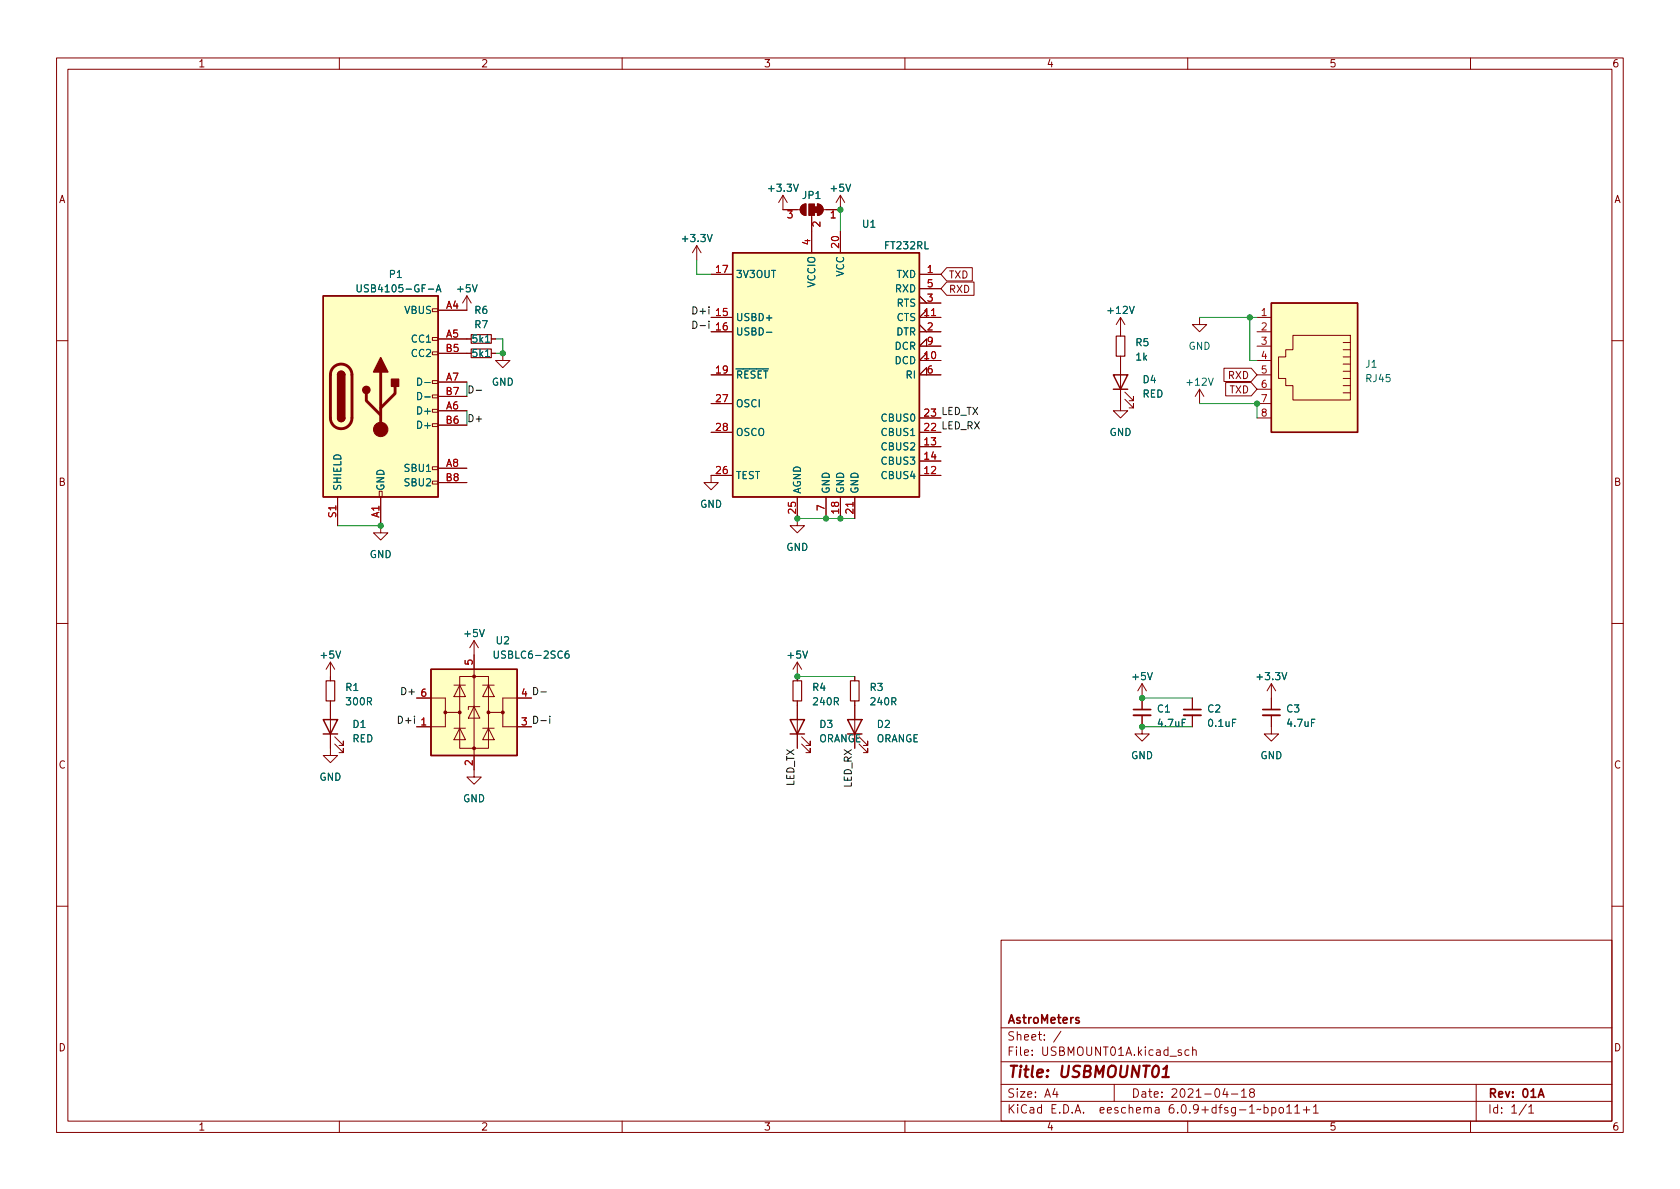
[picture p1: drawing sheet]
<svg xmlns="http://www.w3.org/2000/svg" width="297mm" height="210mm" viewBox="0 0 297 210" stroke-linecap="round" stroke-linejoin="round" font-family="sans-serif">
<g fill="none" stroke="#840000" stroke-width=".18">
<path d="M10 10.2h277v190.1h-277zM12 12.2h273v186.1h-273zM60 10.2v2M110 10.2v2M160 10.2v2M210 10.2v2M260 10.2v2M138.4 34.5v2.6h3.1M138.4 34.5l-.7 1.3M138.4 34.5l.8 1.3M141.8 36.4l.7-.3v2a1.02 1.02 0 0 1-.9-.6 1.02 1.02 0 0 1 .2-1.1zM143.5 38.1v6.6"/>
<path d="M144.5 36.1a1.02 1.02 0 0 1 1 1 1.02 1.02 0 0 1-1 1zM148.6 34.5v2.6h-3.1M148.6 34.5l-.8 1.3M148.6 34.5l.8 1.3M76.5 59.7h1v.5h-1zM76.5 54.6h1v.5h-1zM77.5 59.9h5.8M82.5 52.3l-.7 1.3M82.5 52.3v2.6h-5M82.5 52.3l.8 1.3M86.9 59.9h.7M123.2 43.4l-.8 1.3"/>
<path d="M123.2 43.4v2.6M123.2 43.4l.8 1.3M125.7 48.5h3.8M125.7 56.1h3.8M125.7 58.7h3.8M148.6 40.9v3.8M162.6 48.5h3.8M162.6 58.7h3.8M162.6 57.4l1.2 1.3M162.6 53.6h3.8M162.6 52.3l1.2 1.3M162.6 51h3.8"/>
<path d="M163.8 56.1v-1.2l-1.2 1.2h3.8M167.4 49.9h4.8v2.3h-4.8l-1-1.2zM167.4 47.3h4.5v2.4h-4.5l-1-1.2zM198.1 56.1v3.3M198.1 56.1l-.7 1.3M198.1 56.1l.8 1.3M212.1 56.1v1.3h1.3l-1.3 1.3-1.3-1.3h1.3M222.2 56.1h2.6M222.2 58.7h2.6M228.6 59.3h10.2v11.4h-10.2v-2.5h-1.3v-1.3h-1.2v-3.8h1.2v-1.3h1.3zM10 60.2h2M76.5 74.9h1v.5h-1z"/>
<path d="M76.5 72.4h1v.5h-1zM76.5 69.8h1v.6h-1zM76.5 67.3h1v.5h-1zM76.5 62.2h1v.5h-1zM77.5 62.5h5.8M77.5 72.6h5M77.5 67.6h5M77.5 75.2h5M77.5 70.1h5M86.9 62.5h.7M88.9 62.5v1.2h1.3l-1.3 1.3-1.3-1.3h1.3M125.7 66.3h3.8"/>
<path d="M125.7 76.4h3.8M125.7 71.4h3.8M162.6 79h3.8M162.6 76.4h3.8M162.6 73.9h3.8M163.8 63.7v-1.2l-1.2 1.2h3.8M163.8 66.3v-1.3l-1.2 1.3h3.8M163.8 61.2v-1.3l-1.2 1.3h3.8M198.1 63v9.6h1.3l-1.3 1.3-1.3-1.3h1.3M198.9 70.6l1.5 1.5v-.7v.7h-.8M198.9 69.3l1.5 1.6v-.8v.8h-.8M212.1 68.8l-.8 1.3"/>
<path d="M212.1 68.8v2.6M212.1 68.8l.8 1.3M216.4 65.1h4.8l1 1.2-1 1.2h-4.8zM216.7 67.7h4.5l1 1.1-1 1.2h-4.5zM222.2 63.7h2.6M222.2 66.3h2.6M222.2 73.9h2.6M222.2 71.4h2.6M222.2 61.2h2.6M222.2 68.8h2.6M237.5 60.6h1.3M237.5 61.8h1.3"/>
<path d="M237.5 63.1h1.3M237.5 64.4h1.3M237.5 65.7h1.3M237.5 66.9h1.3M237.5 68.2h1.3M237.5 69.5h1.3M285 60.2h2M59.7 87.9v5.1M67.1 86.9h.5v1h-.5zM67.3 87.9v6.3h1.3l-1.3 1.3-1.3-1.3h1.3M76.5 85.1h1v.5h-1zM76.5 82.5h1v.6h-1z"/>
<path d="M77.5 82.8h5M77.5 85.3h5M129.5 84.1h-3.8v1.2h1.3l-1.3 1.3-1.2-1.3h1.2M141 87.9v5.1h1.2l-1.2 1.2-1.3-1.2h1.3M146 87.9v3.8M148.6 87.9v3.8M151.1 87.9v3.8M162.6 84.1h3.8M162.6 81.5h3.8M10 110.2h2M58.4 117.1v3.3M58.4 117.1l-.7 1.3"/>
<path d="M58.4 117.1l.8 1.3M81.3 119.6h5.1v12.7h-5.1zM83.8 113.3v24.1h1.3l-1.3 1.3-1.3-1.3h1.3M83.8 113.3l-.7 1.2M83.8 113.3l.8 1.2M141 117.1v3.3M141 117.1l-.8 1.3M141 117.1l.7 1.3M151.1 119.6v.8M285 110.2h2M58.4 123.9v9.7h1.3l-1.3 1.3-1.3-1.3h1.3M59.2 131.6l1.5 1.5v-.8v.8h-.8"/>
<path d="M59.2 130.3l1.5 1.5v-.7v.7h-.8M73.7 123.4h5v2.6h2.6M78.7 126v2.5h-5M80.3 128.8h2M80.3 121.2h2M81.3 128.8l1 2h-2zM81.3 121.2l1 2h-2zM83.8 125l1 2h-2zM84.8 125h-2v.5M85.3 128.8h2.1M85.3 121.2h2.1M86.4 128.8l1 2h-2.1z"/>
<path d="M86.4 121.2l1 2h-2.1zM88.9 126v2.5h5.1M94 123.4h-5.1v2.6h-2.5M141 123.9v8.4M141.7 131.6l1.6 1.5v-.8v.8h-.8M141.7 130.3l1.6 1.5v-.7v.7h-.8M151.1 123.9v8.4M151.9 131.6l1.5 1.5v-.8v.8h-.7M151.9 130.3l1.5 1.5v-.7v.7h-.7M201.9 126.5v3.3h1.3l-1.3 1.3-1.2-1.3h1.2M201.9 120.9v4.6M201.9 120.9l-.7 1.3"/>
<path d="M201.9 120.9l.8 1.3M210.8 123.4v2.1M210.8 126.5v2M224.8 126.5v3.3h1.3l-1.3 1.3-1.3-1.3h1.3M224.8 120.9v4.6M224.8 120.9l-.8 1.3M224.8 120.9l.8 1.3M10 160.2h2M177 166.3h108v32h-108zM285 160.2h2M60 198.3v2M110 198.3v2"/>
<path d="M160 198.3v2M177 194.8h108M177 191.8h108M177 187.8h108M177 181.8h108M186.5 192.5l-.4 1h1M186.9 193v1M187.6 182.4l-1.3 1.9M197 191.8v3M208.9 185.7l-.4-.1-.2 .2 .1 .3 .5 .1v.4h-.6M210 198.3v2M210.2 185.7l-.4-.1-.3 .3v.4l.1 .3h.6"/>
<path d="M210.9 185.8l.2-.2 .3 .1 .1 .9M210.9 185.1v1.5M216.6 192.5l-.4 1h.9M216.9 193v1M217.7 193.5h1.2M219.5 193l.4-.5v1.5M219.5 194h.9M221.2 193.2l-.3-.3 .1-.2 .2-.2 .4 .1 .2 .2-.1 .2-.6 .2-.2 .3 .1 .4 .2 .1h.4l.2-.3-.1-.4-.2-.1M223.5 195.9l.4-.1 .3 .3v.4l-.1 .3h-.6M223.5 195.3v1.5M224.9 195.9l.4-.1 .3 .3v.4l-.2 .3h-.5M224.9 195.8v1.5"/>
<path d="M226.3 195.9l.3-.1 .3 .3v.4l-.3 .3h-.3l-.2-.3v-.4zM227.5 195.8l.4-.5v1.5M227.5 196.8h.9M228.9 195.8l.5-.5v1.5M228.9 196.8h.9M230.4 196.3h1.2M231 195.7v1.1M232.2 195.8l.4-.5v1.5M232.2 196.8h.9M260 198.3v2M261 191.8v6.5M269.9 195.3l-1.3 1.9"/>
<path d="M270.3 195.8l.4-.5v1.5M270.3 196.8h.9"/>
</g>
<path d="M200.4 125.5h3.1M209.3 125.5h3M223.3 125.5h3M272 194l.5-1.5 .5 1.5M272.1 193.6h.7" fill="none" stroke="#840000" stroke-width=".3"/>
<path d="M205.5 190.5h1.2M205.7 189l.6-.5-.2 2" fill="none" stroke="#840000" stroke-width=".4"/>
<path d="M83.3 59.2h3.6v1.5h-3.6zM197.4 59.4h1.5v3.6h-1.5zM83.3 61.7h3.6v1.5h-3.6zM57.7 120.4h1.5v3.5h-1.5zM140.2 120.4h1.5v3.5h-1.5zM150.4 120.4h1.5v3.5h-1.5z" fill="none" stroke="#840000" stroke-width=".2"/>
<g fill="#ffffc2" stroke="#ffffc2" stroke-width=".18">
<path d="M129.5 44.7h33.1v43.2h-33.1z"/>
<path d="M76.2 118.4h15.2v15.2h-15.2z"/>
<path d="M57.1 52.3h20.4v35.6h-20.4z"/>
<path d="M224.8 53.6h15.2v22.8h-15.2z"/>
</g>
<g fill="none" stroke="#840000" stroke-width=".25">
<path d="M57.1 52.3h20.4v35.6h-20.4zM129.5 44.7h33.1v43.2h-33.1zM224.8 53.6h15.2v22.8h-15.2zM59.7 73.9a.64 .64 0 0 0 .6 .6 .64 .64 0 0 0 .7-.6M59.7 66.3a.64 .64 0 0 1 .6-.6 .64 .64 0 0 1 .7 .6M196.8 66.3h2.6l-1.3 2.5zM196.8 68.8h2.6M76.2 118.4h15.2v15.2h-15.2zM57.1 127.2h2.6l-1.3 2.6zM57.1 129.8h2.6M139.7 127.2h2.5l-1.2 2.6zM139.7 129.8h2.5"/>
<path d="M149.9 127.2h2.5l-1.3 2.6z"/>
</g>
<path d="M63.1 50.4v1l.3 .2h.2l.3-.2v-1M77.1 51.6l.4-1.2 .5 1.2M77.2 51.3h.6M135.5 58.8h1M73.8 66.9a.64 .64 0 0 1 .8 .6 .64 .64 0 0 1-.8 .6zM73.8 69.4a.64 .64 0 0 1 .8 .6 .64 .64 0 0 1-.8 .7zM87.4 115.1v1.1l.2 .2h.3l.2-.2v-1.1M100.5 115.1l-.4 .1a.86 .86 0 0 0 0 1.2l.5-.1v-.5l-.2-.2-.4 .1-.1 .1" fill="none" stroke="#006464" stroke-width=".18"/>
<g fill="#840000" stroke="#840000" stroke-width=".18">
<path d="M144 36.6h.5v1h-.5z"/>
<path d="M144.5 36.1a1.02 1.02 0 0 1 1 1 1.02 1.02 0 0 1-1 1z"/>
<path d="M143 36.1h1v2h-1z"/>
<path d="M141.8 36.4l.7-.3v2a1.02 1.02 0 0 1-.9-.6 1.02 1.02 0 0 1 .2-1.1z"/>
<circle cx="78.7" cy="126" r=".25"/>
<circle cx="81.3" cy="126" r=".25"/>
<circle cx="83.8" cy="132.3" r=".25"/>
<circle cx="83.8" cy="119.6" r=".25"/>
<circle cx="86.4" cy="126" r=".25"/>
<circle cx="88.9" cy="126" r=".25"/>
<circle cx="67.3" cy="75.9" r="1.27"/>
</g>
<path d="M200.4 126.5h3.1M209.3 126.5h3M223.3 126.5h3" fill="none" stroke="#840000" stroke-width=".33"/>
<path d="M59 64.9a1.91 1.91 0 0 1 2.1-.4 1.91 1.91 0 0 1 1.1 1.8v7.6a1.91 1.91 0 0 1-1.9 1.9 1.91 1.91 0 0 1-1.9-1.9v-7.8l.2-.6zM64.8 69.6v1.3l2.5 2.5M67.3 65.8v10.1M69.8 68.3v1.3l-2.5 2.5" fill="none" stroke="#840000" stroke-width=".51"/>
<g fill="#840000" stroke="#840000" stroke-width=".25">
<path d="M59.7 73.9h1.3a.64 .64 0 0 1-.7 .6 .64 .64 0 0 1-.6-.6z"/>
<path d="M59.7 66.3h1.3v7.6h-1.3z"/>
<path d="M59.9 65.8a.64 .64 0 0 1 .7-.1 .64 .64 0 0 1 .4 .6h-1.3z"/>
<path d="M67.3 63.2l1.3 2.6h-2.6z"/>
<path d="M69.2 67.1h1.3v1.2h-1.3z"/>
<circle cx="64.8" cy="69" r=".63"/>
</g>
<path d="M122.5 56.8a.64 .64 0 0 1 .7 .6 .64 .64 0 0 1-.7 .7zM82.9 68.2a.64 .64 0 0 1 .8 .7 .64 .64 0 0 1-.8 .6zM84.2 69h1M94.4 121.6a.64 .64 0 0 1 .7 .6 .64 .64 0 0 1-.7 .6zM94.4 126.6a.64 .64 0 0 1 .7 .7 .64 .64 0 0 1-.7 .6zM95.6 122.4h1M95.6 127.4h1M97.2 126.6v.2M97.2 127.1v.8" fill="none" stroke="#0f0f0f" stroke-width=".18"/>
<g fill="none" stroke="#009600" stroke-width=".18">
<path d="M148.6 37.1v3.8M87.6 59.9h1.3v2.6h-1.3M123.2 46v2.5h2.5M212.1 56.1h10.1M221 56.1v7.6h1.2M82.5 67.6v2.5M82.5 72.6v2.6M212.1 71.4h10.1v2.5M59.7 93h7.6M141 91.7h10.1M141 119.6h10.1M201.9 123.4h8.9"/>
<path d="M201.9 128.5h8.9"/>
</g>
<g fill="#009600" stroke="#009600" stroke-width=".18">
<circle cx="201.9" cy="123.4" r=".46"/>
<circle cx="201.9" cy="128.5" r=".46"/>
<circle cx="221" cy="56.1" r=".46"/>
<circle cx="222.2" cy="71.4" r=".46"/>
<circle cx="148.6" cy="91.7" r=".46"/>
<circle cx="146" cy="91.7" r=".46"/>
<circle cx="148.6" cy="37.1" r=".46"/>
<circle cx="88.9" cy="62.5" r=".46"/>
<circle cx="141" cy="119.6" r=".46"/>
<circle cx="141" cy="91.7" r=".46"/>
<circle cx="67.3" cy="93" r=".46"/>
</g>
<text font-size="2.8" fill="#840000" x="178" y="190.6">Title: USBMOUNT01</text>
<g font-size="2.1" fill="#840000">
<text x="178" y="184">Sheet: /</text>
<text x="178" y="181">AstroMeters</text>
<text x="178" y="186.7">File: USBMOUNT01A.kicad_sch</text>
<text x="178" y="196.9">KiCad E.D.A. eeschema 6.0.9+dfsg-1~bpo11+1</text>
<text x="178" y="194.1">Size: A4</text>
<text x="200" y="194.1">Date: 2021-04-18</text>
<text x="263" y="194.1">Rev: 01A</text>
<text x="263" y="196.9">Id: 1/1</text>
</g>
<g font-size="1.8" fill="#840000">
<text x="35" y="11.9">1</text>
<text x="85" y="11.9">2</text>
<text x="135" y="11.9">3</text>
<text x="185" y="11.9">4</text>
<text x="235" y="11.9">5</text>
<text x="285" y="11.9">6</text>
<text x="10.3" y="35.9">A</text>
<text x="285.3" y="35.9">A</text>
<text x="167.7" y="51.8">RXD</text>
<text x="167.7" y="49.2">TXD</text>
<text x="217.2" y="67">RXD</text>
<text x="217.4" y="69.6">TXD</text>
<text x="10.3" y="85.9">B</text>
<text x="285.3" y="85.9">B</text>
<text x="10.3" y="135.9">C</text>
<text x="285.3" y="135.9">C</text>
<text x="10.3" y="185.9">D</text>
<text x="285.3" y="185.9">D</text>
<text x="35" y="199.9">1</text>
<text x="85" y="199.9">2</text>
<text x="135" y="199.9">3</text>
<text x="185" y="199.9">4</text>
<text x="235" y="199.9">5</text>
<text x="285" y="199.9">6</text>
</g>
<g font-size="1.8" fill="#006464">
<text x="136.1" y="33.9">+3.3V</text>
<text x="141.9" y="35.2">JP1</text>
<text x="147" y="33.9">+5V</text>
<text x="152.5" y="40.3">U1</text>
<text x="120.9" y="42.8">+3.3V</text>
<text x="156.5" y="44.1">FT232RL</text>
<text x="63.9" y="51.7">USB4105-GF-A</text>
<text x="68.9" y="49.1">P1</text>
<text x="81" y="51.7">+5V</text>
<text x="130" y="49.1">3V3OUT</text>
<text x="144.1" y="50.8" transform="rotate(-90 144.1 50.8)">VCCIO</text>
<text x="149.2" y="48.9" transform="rotate(-90 149.2 48.9)">VCC</text>
<text x="158.3" y="51.7">RXD</text>
<text x="158.5" y="49.1">TXD</text>
<text x="71.5" y="55.5">VBUS</text>
<text x="84" y="58">R7</text>
<text x="84" y="55.5">R6</text>
<text x="130" y="56.8">USBD+</text>
<text x="130" y="59.3">USBD-</text>
<text x="158.4" y="59.3">DTR</text>
<text x="158.5" y="56.8">CTS</text>
<text x="158.5" y="54.2">RTS</text>
<text x="196" y="55.5">+12V</text>
<text x="72.9" y="60.6">CC1</text>
<text x="72.9" y="63.1">CC2</text>
<text x="83.6" y="63.1">5k1</text>
<text x="83.6" y="60.6">5k1</text>
<text x="158.2" y="64.4">DCD</text>
<text x="158.2" y="61.8">DCR</text>
<text x="200.8" y="61.2">R5</text>
<text x="200.9" y="63.7">1k</text>
<text x="210.1" y="61.8">GND</text>
<text x="241.5" y="65">J1</text>
<text x="74.6" y="68.2">D-</text>
<text x="74.6" y="70.7">D-</text>
<text x="86.9" y="68.2">GND</text>
<text x="130" y="66.9">~{RESET}</text>
<text x="160.3" y="66.9">RI</text>
<text x="202" y="70.3">RED</text>
<text x="202.1" y="67.7">D4</text>
<text x="210" y="68.2">+12V</text>
<text x="241.6" y="67.6">RJ45</text>
<text x="74.1" y="73.3">D+</text>
<text x="74.1" y="75.8">D+</text>
<text x="130" y="72">OSCI</text>
<text x="130" y="77.1">OSCO</text>
<text x="156.1" y="77.1">CBUS1</text>
<text x="156.1" y="74.5">CBUS0</text>
<text x="196.2" y="77.1">GND</text>
<text x="71.7" y="83.4">SBU1</text>
<text x="156.1" y="79.6">CBUS2</text>
<text x="156.1" y="82.2">CBUS3</text>
<text x="60.3" y="86.9" transform="rotate(-90 60.3 86.9)">SHIELD</text>
<text x="67.9" y="86.9" transform="rotate(-90 67.9 86.9)">GND</text>
<text x="71.7" y="86">SBU2</text>
<text x="123.8" y="89.8">GND</text>
<text x="130" y="84.7">TEST</text>
<text x="141.6" y="87.4" transform="rotate(-90 141.6 87.4)">AGND</text>
<text x="146.7" y="87.4" transform="rotate(-90 146.7 87.4)">GND</text>
<text x="149.2" y="87.4" transform="rotate(-90 149.2 87.4)">GND</text>
<text x="151.8" y="87.4" transform="rotate(-90 151.8 87.4)">GND</text>
<text x="156.1" y="84.7">CBUS4</text>
<text x="65.3" y="98.7">GND</text>
<text x="139" y="97.4">GND</text>
<text x="82.2" y="112.6">+5V</text>
<text x="87.8" y="113.9">U2</text>
<text x="56.8" y="116.5">+5V</text>
<text x="87.9" y="116.5">USBLC6-2SC6</text>
<text x="139.4" y="116.5">+5V</text>
<text x="61.1" y="122.2">R1</text>
<text x="61.4" y="124.7">300R</text>
<text x="143.7" y="122.2">R4</text>
<text x="143.9" y="124.7">240R</text>
<text x="153.9" y="122.2">R3</text>
<text x="154.1" y="124.7">240R</text>
<text x="200.3" y="120.3">+5V</text>
<text x="204.7" y="126">C1</text>
<text x="213.5" y="126">C2</text>
<text x="222.5" y="120.3">+3.3V</text>
<text x="227.5" y="126">C3</text>
<text x="62.3" y="131.2">RED</text>
<text x="62.4" y="128.7">D1</text>
<text x="144.7" y="131.2">ORANGE</text>
<text x="145" y="128.7">D3</text>
<text x="154.9" y="131.2">ORANGE</text>
<text x="155.1" y="128.7">D2</text>
<text x="204.9" y="128.5">4.7uF</text>
<text x="213.8" y="128.5">0.1uF</text>
<text x="227.7" y="128.5">4.7uF</text>
<text x="200" y="134.2">GND</text>
<text x="222.8" y="134.2">GND</text>
<text x="56.5" y="138">GND</text>
<text x="81.9" y="141.9">GND</text>
</g>
<g font-size="1.8" fill="#a90000">
<text x="139.2" y="38.6">3</text>
<text x="145" y="40.1" transform="rotate(-90 145 40.1)">2</text>
<text x="146.8" y="38.6">1</text>
<text x="143.3" y="43.3" transform="rotate(-90 143.3 43.3)">4</text>
<text x="148.3" y="43.8" transform="rotate(-90 148.3 43.8)">20</text>
<text x="126.7" y="48.3">17</text>
<text x="164" y="48.3">1</text>
<text x="164" y="53.3">3</text>
<text x="164" y="50.8">5</text>
<text x="78.9" y="54.6">A4</text>
<text x="78.9" y="59.7">A5</text>
<text x="126.7" y="55.9">15</text>
<text x="126.7" y="58.4">16</text>
<text x="163.5" y="55.9">11</text>
<text x="164" y="58.4">2</text>
<text x="223" y="55.9">1</text>
<text x="223" y="58.4">2</text>
<text x="78.9" y="62.2">B5</text>
<text x="163.5" y="63.5">10</text>
<text x="164" y="61">9</text>
<text x="223" y="61">3</text>
<text x="223" y="63.5">4</text>
<text x="78.9" y="67.3">A7</text>
<text x="78.9" y="69.8">B7</text>
<text x="126.7" y="66">19</text>
<text x="126.7" y="71.1">27</text>
<text x="164" y="66">6</text>
<text x="223" y="66">5</text>
<text x="223" y="68.6">6</text>
<text x="223" y="71.1">7</text>
<text x="78.9" y="72.4">A6</text>
<text x="78.9" y="74.9">B6</text>
<text x="126.7" y="76.2">28</text>
<text x="163.5" y="76.2">22</text>
<text x="163.5" y="73.7">23</text>
<text x="223" y="73.7">8</text>
<text x="78.9" y="82.5">A8</text>
<text x="126.7" y="83.8">26</text>
<text x="163.5" y="83.8">12</text>
<text x="163.5" y="78.7">13</text>
<text x="163.5" y="81.3">14</text>
<text x="78.9" y="85.1">B8</text>
<text x="59.4" y="91.5" transform="rotate(-90 59.4 91.5)">S1</text>
<text x="67.1" y="91.5" transform="rotate(-90 67.1 91.5)">A1</text>
<text x="140.7" y="90.8" transform="rotate(-90 140.7 90.8)">25</text>
<text x="145.8" y="90.3" transform="rotate(-90 145.8 90.3)">7</text>
<text x="148.3" y="90.8" transform="rotate(-90 148.3 90.8)">18</text>
<text x="150.9" y="90.8" transform="rotate(-90 150.9 90.8)">21</text>
<text x="83.6" y="117.6" transform="rotate(-90 83.6 117.6)">5</text>
<text x="74.4" y="123.2">6</text>
<text x="92.2" y="123.2">4</text>
<text x="74.4" y="128.3">1</text>
<text x="92.2" y="128.3">3</text>
<text x="83.6" y="135.4" transform="rotate(-90 83.6 135.4)">2</text>
</g>
<g font-size="1.8" fill="#0f0f0f">
<text x="122.9" y="55.6">D+i 15</text>
<text x="123.4" y="58.1">D-i 16</text>
<text x="82.5" y="74.6">D+</text>
<text x="163.5" y="76.2">22 LED_RX</text>
<text x="163.5" y="73.7">23 LED_TX</text>
<text x="71.3" y="122.9">D+ 6</text>
<text x="70.9" y="128">D+i 1</text>
<text x="140.4" y="139.1" transform="rotate(-90 140.4 139.1)">LED_TX</text>
<text x="150.6" y="139.3" transform="rotate(-90 150.6 139.3)">LED_RX</text>
</g>
</svg>
